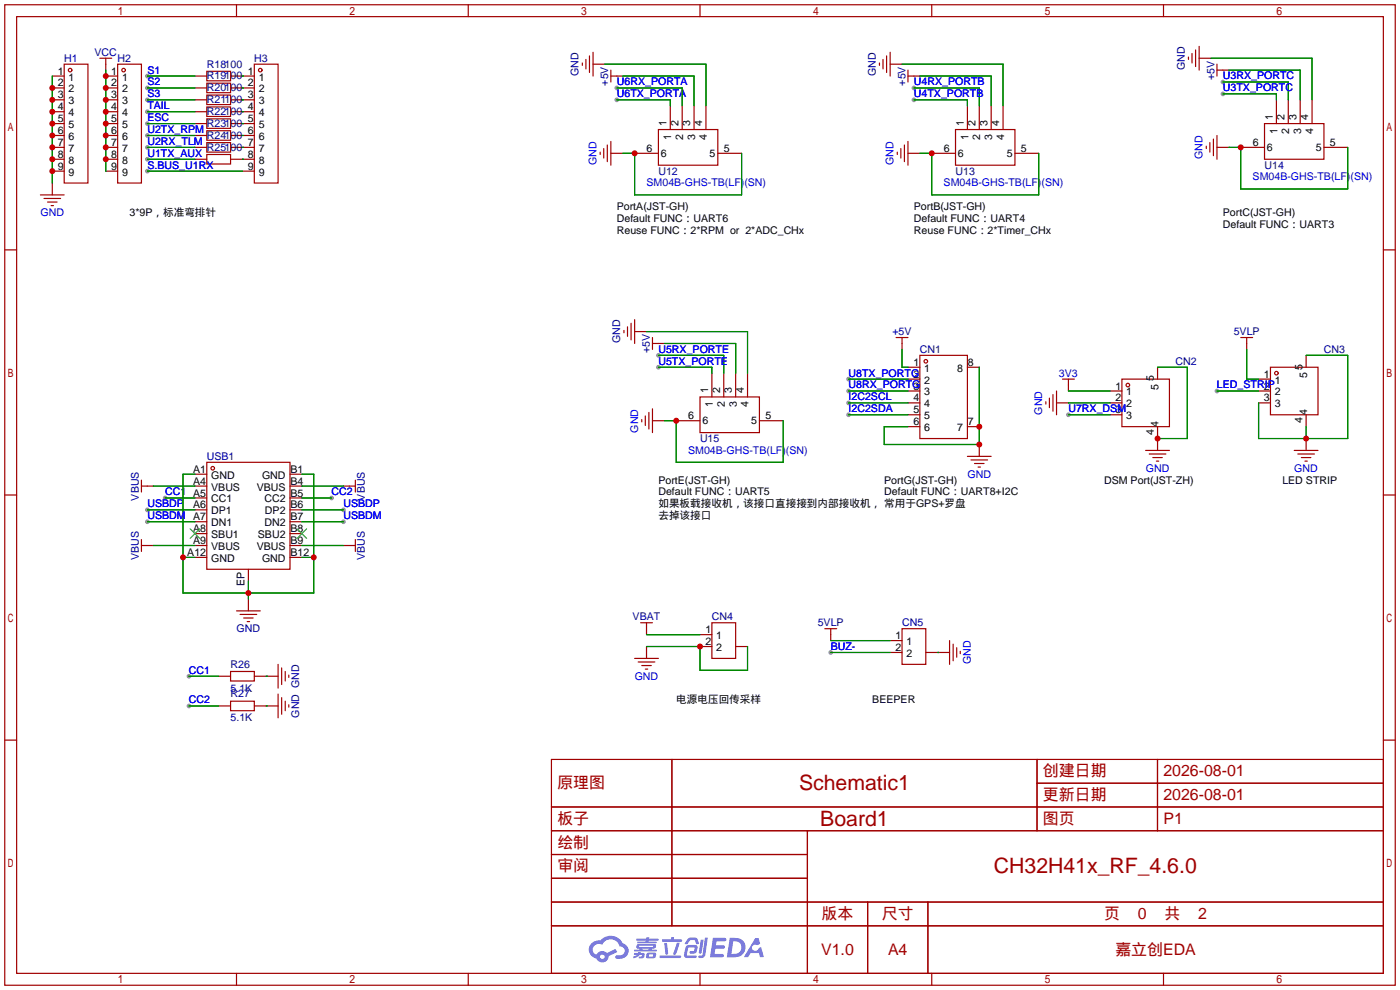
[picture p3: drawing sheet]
<svg xmlns="http://www.w3.org/2000/svg" width="299mm" height="212mm" viewBox="0 0 299 212" stroke-linecap="round" stroke-linejoin="round" font-family="sans-serif">
<g fill="#999">
<circle cx="31.5" cy="16.3" r=".51"/>
<circle cx="31.5" cy="18.8" r=".51"/>
<circle cx="31.5" cy="21.3" r=".51"/>
<circle cx="31.5" cy="23.9" r=".51"/>
<circle cx="31.5" cy="26.4" r=".51"/>
<circle cx="31.5" cy="29" r=".51"/>
<circle cx="31.5" cy="31.5" r=".51"/>
<circle cx="31.5" cy="34" r=".51"/>
<circle cx="31.5" cy="36.6" r=".51"/>
<circle cx="131.8" cy="21.3" r=".51"/>
<circle cx="131.8" cy="18.8" r=".51"/>
<circle cx="195.3" cy="18.8" r=".51"/>
<circle cx="195.3" cy="21.3" r=".51"/>
<circle cx="261.4" cy="17.5" r=".51"/>
<circle cx="261.4" cy="20.1" r=".51"/>
<circle cx="140.7" cy="75.9" r=".51"/>
<circle cx="140.7" cy="78.5" r=".51"/>
<circle cx="181.4" cy="81" r=".51"/>
<circle cx="181.4" cy="83.6" r=".51"/>
<circle cx="181.4" cy="86.1" r=".51"/>
<circle cx="181.4" cy="88.6" r=".51"/>
<circle cx="228.3" cy="88.6" r=".51"/>
<circle cx="35.3" cy="106.4" r=".51"/>
<circle cx="31.5" cy="109" r=".51"/>
<circle cx="70.9" cy="106.4" r=".51"/>
<circle cx="31.5" cy="111.5" r=".51"/>
<circle cx="73.4" cy="109" r=".51"/>
<circle cx="73.4" cy="111.5" r=".51"/>
<circle cx="40.4" cy="150.9" r=".51"/>
<circle cx="40.4" cy="144.5" r=".51"/>
<circle cx="177.5" cy="139.4" r=".51"/>
<circle cx="260.1" cy="83.6" r=".51"/>
</g>
<g fill="none" stroke="#a10000" stroke-width=".25">
<path d="M1 1h297.2v209.6h-297.2zM3.6 3.6h292.1v204.4h-292.1zM50.5 1v2.6M100.1 1v2.6M149.6 1v2.6M199.1 1v2.6M248.7 1v2.6M1 53.4h2.6M295.7 53.4h2.5M1 105.8h2.6M295.7 105.8h2.5M1 158.2h2.6"/>
<path d="M295.7 158.2h2.5M50.5 208v2.6M100.1 208v2.6M149.6 208v2.6M199.1 208v2.6M248.7 208v2.6"/>
</g>
<g fill="#5487ff">
<path d="M152.4 200.4h2.2a.49 .49 0 0 1 .7 .4 .49 .49 0 0 1-.7 .4h-1.5l-.1 .8h1.6a.37 .37 0 0 1 .4 .4 .37 .37 0 0 1-.5 .4h-1.6l-.2 1.1h1.4a.48 .48 0 0 1 .6 .3l-.4 .4h-2.6z"/>
<path d="M161.4 200.5h.7l.4 1.2-.7 .3a.72 .72 0 0 0-1 .2 .72 .72 0 0 0 .3 1 .72 .72 0 0 0 1-.3l.1-.3 .5-.2 .6 2.2h-.9l-.2-.9h-1.8l-.5 .9h-.9z"/>
<path d="M149.8 200.8h.6l-.4 2.8a.31 .31 0 0 1-.4 .2 .31 .31 0 0 1-.2-.3z"/>
<path d="M150.7 200.4h.6l-.6 3.7a.97 .97 0 0 1-1.5 .5l.2-.4h.6l.2-.2z"/>
<path d="M147 200.7l.5-.3h1.2l.4 .4 .3 .9-.6 .1-.3-.9h-.8l-.2 .1-.6 .8-.5-.1z"/>
<path d="M146.6 202.2l.7-.2h1.2l.5 .1a1.51 1.51 0 0 1-.4 1.6l-1 .1a.27 .27 0 0 1-.3-.3 .27 .27 0 0 1 .4-.2l.6-.1 .2-.7h-1.4l-.3 1.7h1.9a.28 .28 0 0 1 .2 .3 .28 .28 0 0 1-.3 .3l-1.9-.1-.4-.2-.1-.5z"/>
<path d="M141 204.2h4.3a.28 .28 0 0 1 .3 .3 .28 .28 0 0 1-.3 .3h-4.2l-.1-.2z"/>
<path d="M144.7 201.5h.6l-.5 1.5a1.01 1.01 0 0 1-.6 1.1l-.3-.3z"/>
<path d="M142 201.5h.5l.3 2.2-.2 .3-.4-.2z"/>
<path d="M141.5 200.8h1.9l.2-.5h.5l-.1 .5h1.5a.27 .27 0 0 1 .3 .2 .27 .27 0 0 1-.3 .3h-3.9l-.1-.1z"/>
<path d="M135.5 203.7h.8l.1-.2h.6l-.1 .2h.7l.2 .4-.2 .5-1.1 .2v-.4l.7-.1v-.2h-.5l-.5 .4-.8 .3-.1-.3 .8-.4h-.6z"/>
<path d="M136 200.6h2.1v-.2l.7-.1-.1 .3h1.9l.2 .3-.2 .1h-1.9l-.1 .2h1.6l.2 .2-.2 .2h-3.9l-.1-.4h1.8v-.2h-1.9z"/>
<path d="M156 200.4l-.7 4.2h1.5a2.14 2.14 0 0 0 2.5-2.1 2.14 2.14 0 0 0-2.6-2.1zM156.7 201.2a1.41 1.41 0 0 1 1.8 1.4 1.41 1.41 0 0 1-1.9 1.3h-.3z"/>
<path d="M136.1 201.9l-.1 .7 .6 .1 .1 .3h-1.2l.1 .3h4.6l.2-.1-.2-.2h-1l.1-.2a.66 .66 0 0 0 .8-.2 .66 .66 0 0 0 0-.8h-3.6zM136.7 202.1l2.9 .1-.2 .2h-2.7zM137.3 202.7h1.4l-.1 .3h-1.3z"/>
<path d="M138.2 203.8l-.1 .9a2.27 2.27 0 0 0 1.8 .1l.2-.2a.84 .84 0 0 0 0-1h-1.4zM138.8 204h.7l.1 .3-.2 .2-.7-.1z"/>
<path d="M126.5 201.6a1.91 1.91 0 0 0-.6 1.9 1.91 1.91 0 0 0 1.6 1.4 1.35 1.35 0 0 0 1.5 .8 1.35 1.35 0 0 0 1.1-1.3l1.8-.9-.4-.7-1.8 .9a1.41 1.41 0 0 0-2.2 .4 1.25 1.25 0 0 1-.6-1.8 1.25 1.25 0 0 1 1.8-.4 2.01 2.01 0 0 1 2-1.1 2.01 2.01 0 0 1 1.8 1.5 .95 .95 0 0 1 1 .9 .95 .95 0 0 1-.9 1h-.6a.39 .39 0 0 0-.5 .3 .39 .39 0 0 0 .3 .4 1.82 1.82 0 0 0 2.2-.7 1.82 1.82 0 0 0-.1-2.2l-.8-.4a2.86 2.86 0 0 0-4.8-.6l-1.1 .1zM128.2 204.5a.5 .5 0 0 1 1 0 .5 .5 0 0 1-1 0z"/>
</g>
<g fill="none" stroke="#a10000" stroke-width=".25">
<path d="M11.2 16.3h2.5M11.2 18.8h2.5M13.7 13.7h5.1v25.4h-5.1zM21.3 12.4h2.6M22.6 16.3h2.5M22.6 18.8h2.5M22.6 12.4v2.6M25.1 13.7h5.1v25.4h-5.1zM41.7 16.3h2.5M41.7 18.8h2.5M44.2 15.2h5.1v2.1h-5.1zM44.2 17.8h5.1v2h-5.1z"/>
<path d="M49.3 16.3h5.1M49.3 18.8h5.1M54.4 13.7h5v25.4h-5zM124.5 13.5v.5M125.2 12.7v2M126 11.9v3.6M126.7 13.7h2.6M126.7 11.2v5.1M130.6 16.3h2.5M130.6 15v2.5M188 13.5v.5M188.7 12.7v2"/>
<path d="M189.5 11.9v3.6M190.2 13.7h2.6M190.2 11.2v5.1M194.1 16.3h2.5M194.1 15v2.5M254 12.2v.5M254.8 11.4v2.1M255.5 10.7v3.5M256.3 12.4h2.5M256.3 9.9v5.1M260.1 13.7v2.6M260.1 15h2.5"/>
<path d="M11.2 21.3h2.5M11.2 23.9h2.5M11.2 26.4h2.5M11.2 29h2.5M11.2 31.5h2.5M11.2 34h2.5M11.2 36.6h2.5M11.2 39.1v2.6M22.6 21.3h2.5M22.6 23.9h2.5M22.6 26.4h2.5M22.6 29h2.5"/>
<path d="M22.6 31.5h2.5M22.6 34h2.5M22.6 36.6h2.5M41.7 21.3h2.5M41.7 23.9h2.5M41.7 26.4h2.5M41.7 29h2.5M41.7 31.5h2.5M41.7 34h2.5M44.2 20.3h5.1v2.1h-5.1zM44.2 22.9h5.1v2h-5.1zM44.2 25.4h5.1v2h-5.1z"/>
<path d="M44.2 27.9h5.1v2.1h-5.1zM44.2 30.5h5.1v2h-5.1zM44.2 33h5.1v2.1h-5.1zM49.3 21.3h5.1M49.3 23.9h5.1M49.3 26.4h5.1M49.3 29h5.1M49.3 31.5h5.1M49.3 34h5.1M51.8 36.6h2.6M128.3 32.5v.5M129 31.8v2"/>
<path d="M129.8 31v3.5M130.6 32.8h2.5M130.6 30.2v5.1M135.6 32.8h5.1M140.7 27.7h12.7v7.6h-12.7zM143.3 22.6v5.1M145.8 22.6v5.1M148.3 22.6v5.1M150.9 22.6v5.1M153.4 32.8h5.1M191.8 32.5v.5M192.5 31.8v2"/>
<path d="M193.3 31v3.5M194.1 32.8h2.5M194.1 30.2v5.1M199.1 32.8h5.1M204.2 27.7h12.7v7.6h-12.7zM206.8 22.6v5.1M209.3 22.6v5.1M211.8 22.6v5.1M214.4 22.6v5.1M216.9 32.8h5.1M257.8 31.2v.6M258.6 30.5v2"/>
<path d="M259.3 29.7v3.6M260.1 31.5h2.5M260.1 29v5M265.2 31.5h5.1M270.3 26.4h12.7v7.6h-12.7zM272.8 21.3v5.1M275.3 21.3v5.1M277.9 21.3v5.1M280.4 21.3v5.1M283 31.5h5M8.6 41.7h5.1M9.4 42.4h3.6"/>
<path d="M10.2 43.2h2M10.9 43.9h.5M133.3 70.6v.5M134.1 69.8v2.1M134.9 69.1v3.5M135.6 70.9h2.6M135.6 68.3v5.1M139.4 72.1v2.6M139.4 73.4h2.6M152.1 79.8v5M154.7 79.8v5M157.2 79.8v5"/>
<path d="M159.8 79.8v5M191.5 72.1h2.6M192.8 72.1v2.6M194.1 78.5h2.5M196.6 75.9h10.2v17.8h-10.2zM206.8 78.5h2.5M247.4 78.5v2.5M265.2 72.1h2.5M266.4 72.1v2.6M271.5 78.5h10.2v10.1h-10.2zM279.1 75.9v2.6M44.2 98.8h17.8v22.9h-17.8z"/>
<path d="M137.2 89.7v.5M137.9 88.9v2M138.7 88.1v3.6M139.4 89.9h2.6M139.4 87.4v5.1M144.5 89.9h5.1M149.6 84.8h12.7v7.7h-12.7zM162.3 89.9h5.1M194.1 81h2.5M194.1 83.6h2.5M194.1 86.1h2.5M194.1 88.6h2.5"/>
<path d="M194.1 91.2h2.5M206.8 91.2h2.5M206.8 97.5h5M207.5 98.3h3.6M208.3 99.1h2M209 99.8h.5M209.3 95v2.5M223.5 85.9v.5M224.3 85.1v2M225 84.3v3.6M225.8 86.1h2.5M225.8 83.6v5"/>
<path d="M227.1 81h2.5M228.3 81v2.6M237.2 83.6h2.6M237.2 86.1h2.6M237.2 88.6h2.6M239.8 81h10.1v10.2h-10.1zM244.9 96.3h5M245.6 97h3.6M246.4 97.8h2M247.1 98.6h.5M247.4 91.2v5.1M269 81h2.5"/>
<path d="M269 83.6h2.5M269 86.1h2.5M276.6 96.3h5.1M277.4 97h3.5M278.1 97.8h2.1M278.9 98.6h.5M279.1 88.6v2.6M279.1 93.7v2.6M30.2 103.9h2.6M30.2 116.6h2.6M30.2 102.6v2.6M30.2 115.3v2.6"/>
<path d="M41.7 101.3h2.5M41.7 103.9h2.5M41.7 106.4h2.5M41.7 109h2.5M41.7 111.5h2.5M41.7 114h2.5M41.7 116.6h2.5M41.7 119.1h2.5M62 101.3h2.5M62 103.9h2.5M62 106.4h2.5M62 109h2.5"/>
<path d="M62 111.5h2.5M62 114h2.5M62 116.6h2.5M62 119.1h2.5M73.4 103.9h2.5M73.4 116.6h2.5M75.9 102.6v2.6M75.9 115.3v2.6M50.5 130.6h5.1M51.3 131.3h3.6M52.1 132.1h2M52.8 132.8h.5"/>
<path d="M53.1 121.7v2.5M53.1 128v2.6M136.9 133.1h2.5M138.2 133.1v2.5M138.2 138.2v2.5M149.6 135.6h2.5M149.6 138.2h2.5M152.1 133.1h5.1v7.6h-5.1zM157.2 138.2h2.6M176.3 134.4h2.5M177.5 134.4v2.5M190.2 136.9h2.6"/>
<path d="M190.2 139.4h2.6M192.8 134.4h5.1v7.6h-5.1zM197.9 139.4h5M202.9 136.9v5.1M203.7 137.7v3.5M204.5 138.4v2.1M205.2 139.2v.5M46.7 144.5h2.6M46.7 150.9h2.6M49.3 143.5h5.1v2h-5.1zM49.3 149.9h5.1v2h-5.1zM54.4 144.5h5"/>
<path d="M54.4 150.9h5M59.4 142v5.1M59.4 148.3v5.1M60.2 142.7v3.6M60.2 149.1v3.6M61 143.5v2M61 149.9v2M61.7 144.3v.5M61.7 150.6v.5M135.6 140.7h5.1M136.4 141.5h3.6M137.2 142.2h2"/>
<path d="M137.9 143h.5M117.9 172.5h177.8M117.9 162.3h177.8v45.7h-177.8zM117.9 177.5h177.8M143.6 162.3v35.6M172.6 177.5v30.5M221.6 162.3v15.2M221.6 167.4h74.1M247.4 162.3v15.2M117.9 182.6h54.7M117.9 192.8h177.8M117.9 187.7h54.7"/>
<path d="M117.9 197.9h177.8M185.4 192.8v15.2M198.3 192.8v15.2"/>
<circle cx="15" cy="15" r=".38"/>
<circle cx="26.4" cy="15" r=".38"/>
<circle cx="55.6" cy="15" r=".38"/>
<circle cx="197.9" cy="77.2" r=".38"/>
<circle cx="272.8" cy="79.8" r=".38"/>
<circle cx="241" cy="82.3" r=".38"/>
<circle cx="45.5" cy="100.1" r=".38"/>
</g>
<path d="M40.6 113l2.1 2.1M42.7 113l-2.1 2.1M63.5 113l2 2.1M65.5 113l-2 2.1" fill="none" stroke="#3c3" stroke-width=".25"/>
<g fill="none" stroke="#008700" stroke-width=".25">
<path d="M11.2 16.3v22.8M22.6 15v21.6M31.5 16.3h10.2M31.5 18.8h10.2M51.8 16.3h.1M51.8 18.8h.1M129.3 13.7h21.6v8.9M131.8 18.8h14v3.8M133.1 16.3h15.2v6.3M192.8 13.7h21.6v8.9M195.3 18.8h14v3.8M196.6 16.3h15.2v6.3"/>
<path d="M258.8 12.4h21.6v8.9M261.4 17.5h13.9v3.8M262.6 15h15.3v6.3M31.5 21.3h10.2M31.5 23.9h10.2M31.5 26.4h10.2M31.5 29h10.2M31.5 31.5h10.2M31.5 34h10.2M31.5 36.6h20.3M51.8 21.3h.1M51.8 23.9h.1"/>
<path d="M51.8 26.4h.1M51.8 29h.1M51.8 31.5h.1M51.8 34h.1M131.8 21.3h11.5v1.3M133.1 32.8h2.5v8.9h22.9v-8.9M195.3 21.3h11.5v1.3M196.6 32.8h2.5v8.9h22.9v-8.9M261.4 20.1h11.4v1.2M262.6 31.5h2.6v8.9h22.8v-8.9M138.2 70.9h21.6v8.9M140.7 75.9h14v3.9"/>
<path d="M140.7 78.5h11.4v1.3M142 73.4h15.2v6.4M192.8 74.7v3.8h1.3M209.3 78.5v16.5h-20.3v-3.8h5.1M247.4 78.5h6.3v15.2h-6.3M266.4 74.7v6.3h2.6M279.1 75.9h8.9v17.8h-19v-7.6M142 89.9h2.5v8.9h22.9v-8.9M181.4 81h12.7M181.4 83.6h12.7M181.4 86.1h12.7M181.4 88.6h12.7"/>
<path d="M228.3 83.6h8.9M228.3 86.1h8.9M228.3 88.6h8.9M260.1 83.6h8.9M279.1 91.2v2.5M31.5 109h10.2M31.5 111.5h10.2M32.8 103.9h8.9M32.8 116.6h8.9M35.3 106.4h6.4M39.1 119.1h2.6M41.7 101.3h-2.6v25.4h28v-25.4h-2.6"/>
<path d="M64.5 103.9h8.9M64.5 106.4h6.4M64.5 109h8.9M64.5 116.6h8.9M64.5 119.1h2.6M64.5 111.5h8.9M53.1 124.2v3.8M138.2 138.2h11.4v5.1h10.2v-5.1M138.2 135.6h11.4M177.5 136.9h12.7M177.5 139.4h12.7M200.4 139.4h.1"/>
<path d="M40.4 150.9h6.3M40.4 144.5h6.3M56.9 150.9h.1M56.9 144.5h.1"/>
</g>
<g fill="#c00">
<circle cx="11.2" cy="18.8" r=".63"/>
<circle cx="11.2" cy="21.3" r=".63"/>
<circle cx="11.2" cy="23.9" r=".63"/>
<circle cx="11.2" cy="26.4" r=".63"/>
<circle cx="11.2" cy="29" r=".63"/>
<circle cx="11.2" cy="31.5" r=".63"/>
<circle cx="11.2" cy="34" r=".63"/>
<circle cx="11.2" cy="36.6" r=".63"/>
<circle cx="22.6" cy="16.3" r=".63"/>
<circle cx="22.6" cy="18.8" r=".63"/>
<circle cx="22.6" cy="21.3" r=".63"/>
<circle cx="22.6" cy="23.9" r=".63"/>
<circle cx="22.6" cy="26.4" r=".63"/>
<circle cx="22.6" cy="29" r=".63"/>
<circle cx="22.6" cy="31.5" r=".63"/>
<circle cx="22.6" cy="34" r=".63"/>
<circle cx="135.6" cy="32.8" r=".63"/>
<circle cx="199.1" cy="32.8" r=".63"/>
<circle cx="265.2" cy="31.5" r=".63"/>
<circle cx="144.5" cy="89.9" r=".63"/>
<circle cx="209.3" cy="91.2" r=".63"/>
<circle cx="209.3" cy="95" r=".63"/>
<circle cx="247.4" cy="93.7" r=".63"/>
<circle cx="39.1" cy="119.1" r=".63"/>
<circle cx="53.1" cy="126.7" r=".63"/>
<circle cx="67.1" cy="119.1" r=".63"/>
<circle cx="279.1" cy="93.7" r=".63"/>
<circle cx="149.6" cy="138.2" r=".63"/>
</g>
<g font-size="4.5" fill="#a00000">
<text x="170.8" y="168.8">Schematic1</text>
<text x="175.3" y="176.5">Board1</text>
<text x="212.4" y="186.6">CH32H41x_RF_4.6.0</text>
</g>
<g font-size="3.4" fill="#a00000">
<text x="222.9" y="165.9">创建日期</text>
<text x="248.7" y="165.9">2026-08-01</text>
<text x="119.1" y="168.5">原理图</text>
<text x="222.9" y="171">更新日期</text>
<text x="248.7" y="171">2026-08-01</text>
<text x="119.1" y="176.1">板子</text>
<text x="222.9" y="176.1">图页</text>
<text x="248.7" y="176.1">P1</text>
<text x="119.1" y="181.2">绘制</text>
<text x="119.1" y="186.3">审阅</text>
<text x="175.6" y="196.4">版本</text>
<text x="188.5" y="196.4">尺寸</text>
<text x="236" y="196.4">页</text>
<text x="243.2" y="196.4">0</text>
<text x="248.9" y="196.4">共</text>
<text x="256.1" y="196.4">2</text>
<text x="175.5" y="204">V1.0</text>
<text x="189.8" y="204">A4</text>
<text x="238.4" y="204">嘉立创EDA</text>
</g>
<g font-size="2.3" fill="#000080">
<text x="20.2" y="11.9">VCC</text>
<text x="13.7" y="13.2">H1</text>
<text x="25.1" y="13.2">H2</text>
<text x="44.2" y="14.4">R18100</text>
<text x="44.2" y="17">R19100</text>
<text x="54.4" y="13.2">H3</text>
<text x="123.7" y="16.2" transform="rotate(-90 123.7 16.2)">GND</text>
<text x="187.2" y="16.2" transform="rotate(-90 187.2 16.2)">GND</text>
<text x="253.2" y="15" transform="rotate(-90 253.2 15)">GND</text>
<text x="259.6" y="17" transform="rotate(-90 259.6 17)">+5V</text>
<text x="44.2" y="19.5">R20100</text>
<text x="44.2" y="22.1">R21100</text>
<text x="130" y="18.3" transform="rotate(-90 130 18.3)">+5V</text>
<text x="193.5" y="18.3" transform="rotate(-90 193.5 18.3)">+5V</text>
<text x="44.2" y="24.6">R22100</text>
<text x="44.2" y="27.1">R23100</text>
<text x="44.2" y="29.7">R24100</text>
<text x="44.2" y="32.2">R25100</text>
<text x="140.7" y="37.3">U12</text>
<text x="204.2" y="37.3">U13</text>
<text x="270.3" y="36">U14</text>
<text x="190.7" y="71.6">+5V</text>
<text x="263.7" y="71.6">5VLP</text>
<text x="132.6" y="73.4" transform="rotate(-90 132.6 73.4)">GND</text>
<text x="138.9" y="75.5" transform="rotate(-90 138.9 75.5)">+5V</text>
<text x="196.6" y="75.4">CN1</text>
<text x="251.2" y="77.9">CN2</text>
<text x="283" y="75.4">CN3</text>
<text x="149.6" y="94.5">U15</text>
<text x="44.2" y="98.3">USB1</text>
<text x="29.7" y="107" transform="rotate(-90 29.7 107)">VBUS</text>
<text x="77.9" y="107" transform="rotate(-90 77.9 107)">VBUS</text>
<text x="29.7" y="119.7" transform="rotate(-90 29.7 119.7)">VBUS</text>
<text x="77.9" y="119.7" transform="rotate(-90 77.9 119.7)">VBUS</text>
<text x="50.6" y="135.1">GND</text>
<text x="135.2" y="132.6">VBAT</text>
<text x="152.1" y="132.6">CN4</text>
<text x="174.8" y="133.8">5VLP</text>
<text x="192.8" y="133.8">CN5</text>
<text x="49.3" y="142.7">R26</text>
<text x="49.3" y="147.8">5.1K</text>
<text x="49.3" y="149.1">R27</text>
<text x="49.3" y="154.1">5.1K</text>
<text x="64" y="153.4" transform="rotate(-90 64 153.4)">GND GND</text>
</g>
<g font-size="2.3">
<text x="12.3" y="15.9">1</text>
<text x="14.7" y="17.2">1</text>
<text x="23.8" y="15.9">1</text>
<text x="26.1" y="17.2">1</text>
<text x="53" y="15.9">1</text>
<text x="55.3" y="17.2">1</text>
<text x="12.3" y="18.5">2</text>
<text x="12.3" y="21">3</text>
<text x="12.3" y="23.6">4</text>
<text x="14.7" y="19.8">2</text>
<text x="14.7" y="22.3">3</text>
<text x="23.8" y="18.5">2</text>
<text x="23.8" y="21">3</text>
<text x="23.8" y="23.6">4</text>
<text x="26.1" y="19.8">2</text>
<text x="26.1" y="22.3">3</text>
<text x="53" y="18.5">2</text>
<text x="53" y="21">3</text>
<text x="53" y="23.6">4</text>
<text x="55.3" y="19.8">2</text>
<text x="55.3" y="22.3">3</text>
<text x="12.3" y="26.1">5</text>
<text x="12.3" y="28.6">6</text>
<text x="14.7" y="24.8">4</text>
<text x="14.7" y="27.4">5</text>
<text x="14.7" y="29.9">6</text>
<text x="23.8" y="26.1">5</text>
<text x="23.8" y="28.6">6</text>
<text x="26.1" y="24.8">4</text>
<text x="26.1" y="27.4">5</text>
<text x="26.1" y="29.9">6</text>
<text x="53" y="26.1">5</text>
<text x="53" y="28.6">6</text>
<text x="55.3" y="24.8">4</text>
<text x="55.3" y="27.4">5</text>
<text x="55.3" y="29.9">6</text>
<text x="142.5" y="26.9" transform="rotate(-90 142.5 26.9)">1</text>
<text x="143.5" y="29.9" transform="rotate(-90 143.5 29.9)">1</text>
<text x="145" y="26.9" transform="rotate(-90 145 26.9)">2</text>
<text x="146" y="29.9" transform="rotate(-90 146 29.9)">2</text>
<text x="147.5" y="26.9" transform="rotate(-90 147.5 26.9)">3</text>
<text x="148.6" y="29.9" transform="rotate(-90 148.6 29.9)">3</text>
<text x="150.1" y="26.9" transform="rotate(-90 150.1 26.9)">4</text>
<text x="151.1" y="29.9" transform="rotate(-90 151.1 29.9)">4</text>
<text x="206" y="26.9" transform="rotate(-90 206 26.9)">1</text>
<text x="207" y="29.9" transform="rotate(-90 207 29.9)">1</text>
<text x="208.5" y="26.9" transform="rotate(-90 208.5 26.9)">2</text>
<text x="209.5" y="29.9" transform="rotate(-90 209.5 29.9)">2</text>
<text x="211" y="26.9" transform="rotate(-90 211 26.9)">3</text>
<text x="212.1" y="29.9" transform="rotate(-90 212.1 29.9)">3</text>
<text x="213.6" y="26.9" transform="rotate(-90 213.6 26.9)">4</text>
<text x="214.6" y="29.9" transform="rotate(-90 214.6 29.9)">4</text>
<text x="272" y="25.6" transform="rotate(-90 272 25.6)">1</text>
<text x="273" y="28.7" transform="rotate(-90 273 28.7)">1</text>
<text x="274.5" y="25.6" transform="rotate(-90 274.5 25.6)">2</text>
<text x="275.6" y="28.7" transform="rotate(-90 275.6 28.7)">2</text>
<text x="277.1" y="25.6" transform="rotate(-90 277.1 25.6)">3</text>
<text x="278.1" y="28.7" transform="rotate(-90 278.1 28.7)">3</text>
<text x="279.6" y="25.6" transform="rotate(-90 279.6 25.6)">4</text>
<text x="280.6" y="28.7" transform="rotate(-90 280.6 28.7)">4</text>
<text x="12.3" y="31.2">7</text>
<text x="12.3" y="33.7">8</text>
<text x="14.7" y="32.5">7</text>
<text x="14.7" y="35">8</text>
<text x="23.8" y="31.2">7</text>
<text x="23.8" y="33.7">8</text>
<text x="26.1" y="32.5">7</text>
<text x="26.1" y="35">8</text>
<text x="53" y="31.2">7</text>
<text x="53" y="33.7">8</text>
<text x="55.3" y="32.5">7</text>
<text x="55.3" y="35">8</text>
<text x="138.2" y="32.5">6</text>
<text x="141.2" y="33.5">6</text>
<text x="151.6" y="33.5">5</text>
<text x="154.7" y="32.5">5</text>
<text x="201.7" y="32.5">6</text>
<text x="204.7" y="33.5">6</text>
<text x="215.1" y="33.5">5</text>
<text x="218.2" y="32.5">5</text>
<text x="267.7" y="31.2">6</text>
<text x="270.8" y="32.2">6</text>
<text x="281.2" y="32.2">5</text>
<text x="284.2" y="31.2">5</text>
<text x="12.3" y="36.3">9</text>
<text x="14.7" y="37.5">9</text>
<text x="23.8" y="36.3">9</text>
<text x="26.1" y="37.5">9</text>
<text x="53" y="36.3">9</text>
<text x="55.3" y="37.5">9</text>
<text x="27.7" y="46.2">3*9P，标准弯排针</text>
<text x="131.8" y="44.9">PortA(JST-GH)</text>
<text x="131.8" y="47.5">Default FUNC：UART6</text>
<text x="195.3" y="44.9">PortB(JST-GH)</text>
<text x="195.3" y="47.5">Default FUNC：UART4</text>
<text x="261.4" y="46.2">PortC(JST-GH)</text>
<text x="131.8" y="50">Reuse FUNC：2*RPM or 2*ADC_CHx</text>
<text x="195.3" y="50">Reuse FUNC：2*Timer_CHx</text>
<text x="261.4" y="48.7">Default FUNC：UART3</text>
<text x="195.2" y="78.2">1</text>
<text x="195.2" y="80.7">2</text>
<text x="195.2" y="83.3">3</text>
<text x="197.5" y="79.4">1</text>
<text x="197.5" y="82">2</text>
<text x="204.6" y="79.4">8</text>
<text x="206.9" y="78.2">8</text>
<text x="238.4" y="83.3">1</text>
<text x="246.6" y="81.5" transform="rotate(-90 246.6 81.5)">5</text>
<text x="247.6" y="83.3" transform="rotate(-90 247.6 83.3)">5</text>
<text x="270.1" y="80.7">1</text>
<text x="270.1" y="83.3">2</text>
<text x="272.5" y="82">1</text>
<text x="278.3" y="79" transform="rotate(-90 278.3 79)">5</text>
<text x="279.4" y="80.7" transform="rotate(-90 279.4 80.7)">5</text>
<text x="147.1" y="89.6">6</text>
<text x="151.3" y="84.1" transform="rotate(-90 151.3 84.1)">1</text>
<text x="152.4" y="87.1" transform="rotate(-90 152.4 87.1)">1</text>
<text x="153.9" y="84.1" transform="rotate(-90 153.9 84.1)">2</text>
<text x="154.9" y="87.1" transform="rotate(-90 154.9 87.1)">2</text>
<text x="156.4" y="84.1" transform="rotate(-90 156.4 84.1)">3</text>
<text x="157.4" y="87.1" transform="rotate(-90 157.4 87.1)">3</text>
<text x="159" y="84.1" transform="rotate(-90 159 84.1)">4</text>
<text x="160" y="87.1" transform="rotate(-90 160 87.1)">4</text>
<text x="163.6" y="89.6">5</text>
<text x="195.2" y="85.8">4</text>
<text x="195.2" y="88.3">5</text>
<text x="197.5" y="84.5">3</text>
<text x="197.5" y="87.1">4</text>
<text x="197.5" y="89.6">5</text>
<text x="238.4" y="85.8">2</text>
<text x="238.4" y="88.3">3</text>
<text x="240.7" y="84.5">1</text>
<text x="240.7" y="87.1">2</text>
<text x="240.7" y="89.6">3</text>
<text x="270.1" y="85.8">3</text>
<text x="272.5" y="84.5">2</text>
<text x="272.5" y="87.1">3</text>
<text x="279.4" y="88.6" transform="rotate(-90 279.4 88.6)">4</text>
<text x="150.1" y="90.6">6</text>
<text x="160.5" y="90.6">5</text>
<text x="195.2" y="90.9">6</text>
<text x="197.5" y="92.1">6</text>
<text x="204.6" y="92.1">7</text>
<text x="206.9" y="90.9">7</text>
<text x="246.6" y="92.9" transform="rotate(-90 246.6 92.9)">4</text>
<text x="247.6" y="91.2" transform="rotate(-90 247.6 91.2)">4</text>
<text x="278.3" y="90.4" transform="rotate(-90 278.3 90.4)">4</text>
<text x="41.3" y="101">A1</text>
<text x="62.1" y="101">B1</text>
<text x="41.3" y="103.6">A4</text>
<text x="45.1" y="102.3">GND</text>
<text x="45.1" y="104.8">VBUS</text>
<text x="45.1" y="107.4">CC1</text>
<text x="54.9" y="104.8">VBUS</text>
<text x="56" y="102.3">GND</text>
<text x="56.5" y="107.4">CC2</text>
<text x="62.1" y="106.1">B5</text>
<text x="62.1" y="103.6">B4</text>
<text x="140.7" y="103.3">PortE(JST-GH)</text>
<text x="140.7" y="105.9">Default FUNC：UART5</text>
<text x="189" y="103.3">PortG(JST-GH)</text>
<text x="189" y="105.9">Default FUNC：UART8+I2C</text>
<text x="236" y="103.3">DSM Port(JST-ZH)</text>
<text x="274.1" y="103.3">LED STRIP</text>
<text x="41.3" y="108.7">A6</text>
<text x="41.3" y="111.2">A7</text>
<text x="41.3" y="113.7">A8</text>
<text x="45.1" y="109.9">DP1</text>
<text x="45.1" y="112.5">DN1</text>
<text x="56.5" y="112.5">DN2</text>
<text x="56.6" y="109.9">DP2</text>
<text x="62.1" y="113.7">B8</text>
<text x="62.1" y="111.2">B7</text>
<text x="62.1" y="108.7">B6</text>
<text x="140.7" y="108.4">如果板载接收机，该接口直接接到内部接收机， 常用于GPS+罗盘</text>
<text x="140.7" y="111">去掉该接口</text>
<text x="40" y="118.8">A12</text>
<text x="41.3" y="116.3">A9</text>
<text x="45.1" y="115">SBU1</text>
<text x="45.1" y="117.5">VBUS</text>
<text x="54.9" y="117.5">VBUS</text>
<text x="55.1" y="115">SBU2</text>
<text x="62.1" y="118.8">B12</text>
<text x="62.1" y="116.3">B9</text>
<text x="45.1" y="120.1">GND</text>
<text x="52.3" y="125.3" transform="rotate(-90 52.3 125.3)">EP</text>
<text x="56" y="120.1">GND</text>
<text x="150.8" y="135.3">1</text>
<text x="150.8" y="137.9">2</text>
<text x="153.1" y="136.6">1</text>
<text x="191.4" y="136.6">1</text>
<text x="193.7" y="137.9">1</text>
<text x="153.1" y="139.1">2</text>
<text x="191.4" y="139.1">2</text>
<text x="193.7" y="140.4">2</text>
<text x="144.5" y="150.3">电源电压回传采样</text>
<text x="186.4" y="150.3">BEEPER</text>
</g>
<g font-size="2.3" fill="#00f">
<text x="31.5" y="15.7">S1</text>
<text x="261.4" y="17">U3RX_PORTC</text>
<text x="31.5" y="18.3">S2</text>
<text x="31.5" y="20.8">S3</text>
<text x="31.5" y="23.3">TAIL</text>
<text x="131.8" y="20.8">U6TX_PORTA</text>
<text x="131.8" y="18.3">U6RX_PORTA</text>
<text x="195.3" y="18.3">U4RX_PORTB</text>
<text x="195.3" y="20.8">U4TX_PORTB</text>
<text x="261.4" y="19.5">U3TX_PORTC</text>
<text x="31.5" y="25.9">ESC</text>
<text x="31.5" y="28.4">U2TX_RPM</text>
<text x="31.5" y="31">U2RX_TLM</text>
<text x="31.5" y="33.5">U1TX_AUX</text>
<text x="127.5" y="35.3" transform="rotate(-90 127.5 35.3)">GND</text>
<text x="191" y="35.3" transform="rotate(-90 191 35.3)">GND</text>
<text x="257" y="34" transform="rotate(-90 257 34)">GND</text>
<text x="31.5" y="36">S.BUS_U1RX</text>
<text x="138.2" y="39.8">SM04B-GHS-TB(LF)(SN)</text>
<text x="201.7" y="39.8">SM04B-GHS-TB(LF)(SN)</text>
<text x="267.7" y="38.6">SM04B-GHS-TB(LF)(SN)</text>
<text x="8.7" y="46.2">GND</text>
<text x="140.7" y="75.4">U5RX_PORTE</text>
<text x="140.7" y="77.9">U5TX_PORTE</text>
<text x="181.4" y="80.5">U8TX_PORTG</text>
<text x="181.4" y="83">U8RX_PORTG</text>
<text x="226.3" y="80.5">3V3</text>
<text x="260.1" y="83">LED_STRIP</text>
<text x="181.4" y="85.6">I2C2SCL</text>
<text x="181.4" y="88.1">I2C2SDA</text>
<text x="222.7" y="88.6" transform="rotate(-90 222.7 88.6)">GND</text>
<text x="228.3" y="88.1">U7RX_DSM</text>
<text x="136.4" y="92.4" transform="rotate(-90 136.4 92.4)">GND</text>
<text x="147.1" y="97">SM04B-GHS-TB(LF)(SN)</text>
<text x="244.9" y="100.8">GND</text>
<text x="276.6" y="100.8">GND</text>
<text x="35.3" y="105.9">CC1 A5</text>
<text x="70.9" y="105.9">CC2</text>
<text x="206.8" y="102.1">GND</text>
<text x="31.5" y="108.4">USBDP</text>
<text x="31.5" y="111">USBDM</text>
<text x="73.4" y="108.4">USBDP</text>
<text x="73.4" y="111">USBDM</text>
<text x="40.4" y="144">CC1</text>
<text x="177.5" y="138.9">BUZ-</text>
<text x="207.5" y="142" transform="rotate(-90 207.5 142)">GND</text>
<text x="135.7" y="145.3">GND</text>
<text x="40.4" y="150.3">CC2</text>
</g>
</svg>
